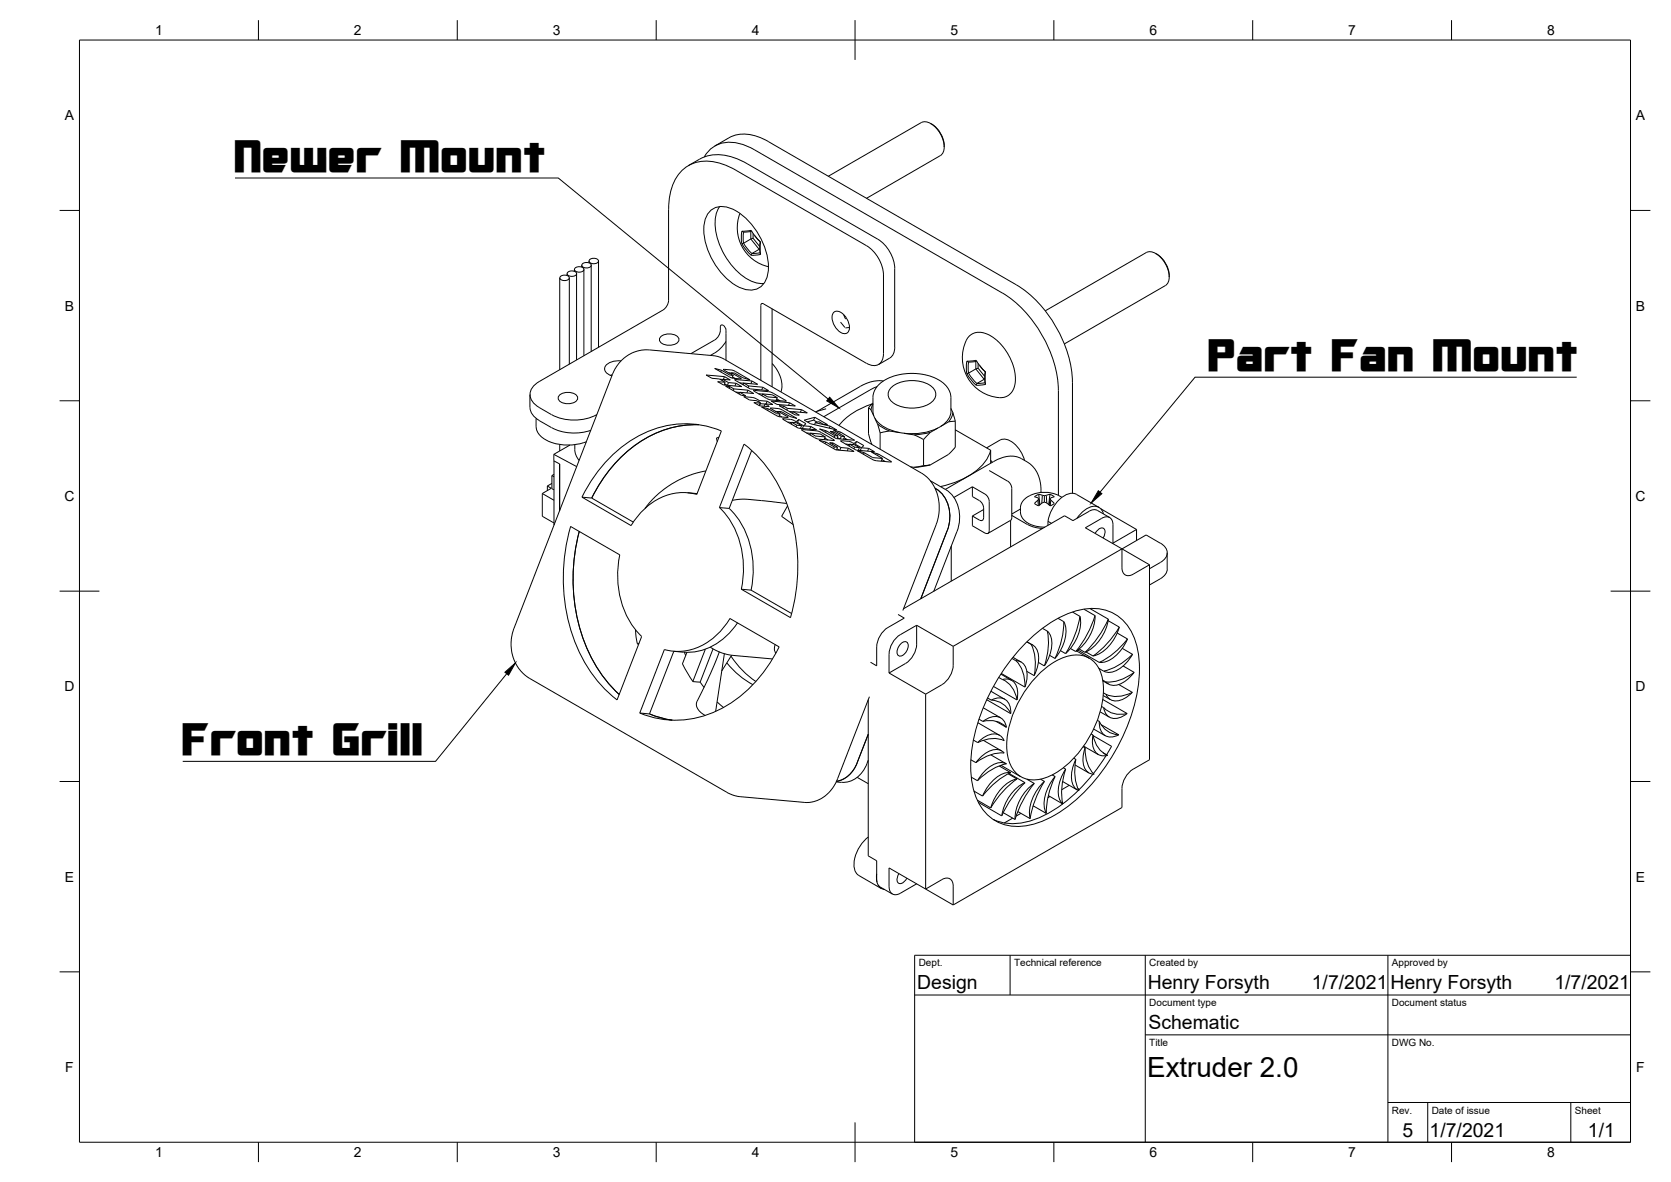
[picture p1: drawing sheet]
<svg xmlns="http://www.w3.org/2000/svg" width="420mm" height="297mm" viewBox="0 0 420 297" stroke-linecap="round" stroke-linejoin="round" font-family="sans-serif">
<!-- layer: Visible -->
<g fill="none" stroke="#000" stroke-width=".25">
<path d="M179.7 36.7a13.3 13.3 0 0 1 6.2-2.9 11.7 11.7 0 0 1 7.4 1.8l62.2 36a31.2 31.2 0 0 1 14.2 24.4v28M189.7 37.7l62.3 35.9M189.8 37.7a10.3 10.3 0 0 0-9.6-1.3 7.2 7.2 0 0 0-3.1 3M231.6 30.8l-23.3 13.5M231.6 30.8a3.2 3.2 0 0 1 3.7 1.3 6.5 6.5 0 0 1 1.9 6.2l-.8 .8-18.5 10.7M234 31.1l.3 .1M234.3 31.2a6.7 6.7 0 0 1 3.1 5.7M168.1 52.6v22.9l-.4 1.4-1 1M178.7 52.9a5.2 5.2 0 0 1 6.4 .1 17.6 17.6 0 0 1 8 15.3 4.6 4.6 0 0 1-6.9 4 17.3 17.3 0 0 1-9.2-15.8 5.6 5.6 0 0 1 1.7-3.6zM180.9 51.9a9.7 9.7 0 0 0-.3 8.7 16.7 16.7 0 0 0 9 10.3l2.5 .3M185.1 42.8l32.8 19a9.4 9.4 0 0 1 4.2 7.3v19.8M185.1 42.8a12.3 12.3 0 0 0-11.4-1.5 10.8 10.8 0 0 0-5.5 9.5l-.1 1.8"/>
<path d="M186 53.6a10.1 10.1 0 0 0 7.2 13.4M186.5 58.1l.5 .2M186.5 58.1l-.1 1.7 .1 1.4M186.5 58.1l2.4-.2 1 1.5 1.3 1.4-.1 1.7 .1 1.5M187 58.3a4.6 4.6 0 0 0 1.6 5 1.88 1.88 0 0 0 2 .3l.5-.1M187.9 41.2l32.8 18.9M187.9 41.2a12.6 12.6 0 0 0-11.1-1.7l-3.7 2.1M188.8 58.2v1.9M189 58.1l-2 .2M189.4 59.9l1.6 2M189.4 59.9l-.6 .2M189.4 58.7v1.2"/>
<path d="M189.7 59.2l1.4 1.5v2.8M140.7 69.8v23.1M140.8 69.6a1.47 1.47 0 0 1 2.4 .2 1.38 1.38 0 0 1-2.4 0zM142.6 68.8v.4M142.7 68.5a1.47 1.47 0 0 1 2.3 .3 1.38 1.38 0 0 1-2.4 0zM143.2 69.8v21.7M144.4 67.7v.5M144.5 67.4a1.47 1.47 0 0 1 2.3 .3 1.38 1.38 0 0 1-2.4 0zM145 68.8v21.7M146.3 66.7v.4M146.4 66.4a1.47 1.47 0 0 1 2.3 .3 1.38 1.38 0 0 1-2.4 0zM146.8 67.7v21.7"/>
<path d="M148.1 65.6v.5M148.2 65.3a1.47 1.47 0 0 1 2.3 .3 1.38 1.38 0 0 1-2.4 0zM148.7 66.7v21.6M150.5 65.6v21.7M166.7 77.9l-31.1 18a3.5 3.5 0 0 0-2 4.6l1.2 1.3 3.9 2.4M186.5 61.2l1.1 1.6 1.3 1.4M188.8 60.1l2.1 2.6M188.8 60.1l-2.3 1.1M190.9 62.7l-1.9 1-.1 .5M191 62.4l-.1 .3M191 62.6l-.1 .1M191.1 60.8h.1"/>
<path d="M191.1 63.5l.1 .5M191.2 63.9l-2.3 .3M192 76.4l25.9 14.9M192 76.3h-.5l-.2 .5v18.8M194.1 77.6v19.6M209.5 78.7a1.87 1.87 0 0 1 2.9 .6l.7 1.1a2.62 2.62 0 0 1-.1 3.3 2.62 2.62 0 0 1-3-1.5l-.3-.6a3.3 3.3 0 0 1-.2-2.9zM212.2 79.1l.4 1.1M212.3 79.3h-.1M220.7 60.1a9.4 9.4 0 0 1 4.3 7.4l-.2 20.9a2.46 2.46 0 0 1-1.1 1.6M252 73.6a31.2 31.2 0 0 1 14.1 24.5M262.8 78.1l25.4-14.6a3.2 3.2 0 0 1 3.7 1.2 6.5 6.5 0 0 1 1.8 6.2l-.7 .9-25.4 14.6M290.6 63.7l.3 .2"/>
<path d="M290.9 63.9a6.7 6.7 0 0 1 3.1 5.7M133.2 99.2l.1 3.2a3.9 3.9 0 0 0 2.3 3.3l3.1 1.8M140.7 99.3a3.3 3.3 0 0 1 4.5 .4 1.55 1.55 0 0 1-1.8 1.7 2.6 2.6 0 0 1-3.1-1.4zM154 94.2l-.5 .1M156.1 90.7a3.7 3.7 0 0 0-4.1 1.8 1.95 1.95 0 0 0 1.8 2M166.1 84.6a3.3 3.3 0 0 1 4.6 .4 1.55 1.55 0 0 1-1.8 1.7 2.6 2.6 0 0 1-3.1-1.4zM173.7 88.9l6-3.5a3.6 3.6 0 0 0 1.5-3.5l.1-.2a1.2 1.2 0 0 1 1.2 1.3v7.5M179.7 92.6l1.7 .4 2.2 1.3h.7l-2.4-1.5 2.4 .3 4.3 2.4-1.8-.6-2.1-1.1-.7-.1 2.4 1.5-2.5-.2zM181 95.3l.7 .1M181.4 93l-.2 .5M181.7 95.3l1.5 .8M181.7 95.3l-.1 .3"/>
<path d="M182.2 94.6l1.4 .9-1.9-.2M182.2 94.6l-.3 .7M182.2 94.6l-4.7-.4 1.5 .9 1.9 .1 1.4 .9M182.2 96.5l.6 .3M182.3 96.1l-1.9-.2 1.5 .8 4.6 .5-1.4-.9M182.3 96.1l-.2 .7M182.5 85.8a8.9 8.9 0 0 1-3.9 3.5M183.2 93.7l.7 .1M183.2 96.1l1.9 .2M183.2 96.1l-.3 .7M183.5 97.2l-1-.1 4 2.3 1 .1-1.5-.9M183.5 97.2l1 .5"/>
<path d="M183.5 97.2l-.1 .4M184 93.7l-.2 .4M184.2 94.7l.6 .4M184.3 94.3l-.2 .7M184.5 97.7l3.6 .4M184.5 97.7l-.1 .5M185 98.5l1 .1M185.1 96.3l-.3 .7M186 98.6l-.2 .4M186 96.2l1 .1-.1 .4M187.1 96.3h.1M187.1 96.3l1.2 .7"/>
<path d="M188.1 98.1l1.4 .8-3.5-.3M188.1 98.1l-.3 .6M188.3 97l3.5 .3M188.3 97l-.2 .4M189.1 95.7l-4.3-.3 3.8 2.3 4.7 .5-1.5-.9M189.1 95.7l1.4 .9-3.4-.3M189.1 95.7l-.3 .7M189.5 98.1l4.3 .4 3.9 2.3-4.2-.3zM190.7 98.9l1 .1M191.8 99l2.4 .2 1.2 .7-2.4-.2zM191.8 99l-.2 .4M191.8 97.3l-.3 .7"/>
<path d="M194.2 91.4a7.6 7.6 0 0 1 2.2 7.1M195.4 99.9l-.3 .7M211.3 80.9l1.1 1.4M213.6 82.3l-1 .1M220.5 97.2l-1.7 .8-11.7 6.7M222.1 95.7l-2.4 .1-2.3 .7-11.9 6.8M222.1 88.9a2.58 2.58 0 0 1-1.2 2.7 2.58 2.58 0 0 1-3-.3M223.7 90l-2.8 1.6M224.4 97.1a8.9 8.9 0 0 1 9.8 0 2.49 2.49 0 0 1 1.1 2.5 2.49 2.49 0 0 1-1.7 1.9 9.1 9.1 0 0 1-9.2-.4 2.36 2.36 0 0 1 0-4zM243.1 90.8l.4 .2v2.8M243.1 90.8l-.1 1.6 .1 1.5M243.1 93.9l1 1.5 1.4 1.4"/>
<path d="M243.5 93.8l-.4 .1M243.5 93.8l1 1.3 1.1 1.3M243.6 84.5a4.6 4.6 0 0 1 6.2 .4l1.7 1.4 1.9 2.5 1.1 2.4 .7 2.7a5.2 5.2 0 0 1-2.1 5.7l-.6 .2a9.9 9.9 0 0 1-9.2-4.9 9.9 9.9 0 0 1 .3-10.4zM245.4 92.7l2.1 2.6M245.4 90.9v1.8M245.4 92.7l-1.9 1.1M245.5 90.6l-2.4 .2M245.5 90.5l1 1.6 1.3 1.4M245.6 90.8l-2.1 .2M245.6 96.4l2.1-.2 .1 .4M245.6 96.4l-.2 .4M245.9 92.5l1.7 2.1"/>
<path d="M245.9 92.5l-.5 .2M245.9 91.4v1.1M246.3 91.9l.1 .1M246.4 92l1.4 1.5M247.5 95.3l-1.9 1.1M247.6 95.1l-.1 .2M247.6 95.3h-.1M247.7 93.4v2.8M247.8 93.5l-.1 1.6 .1 1.5M247.8 96.6l-2.3 .2M266.1 98.1v26.4M134.8 105.2v2"/>
<path d="M134.8 107.2a4.9 4.9 0 0 0 4 4 13.3 13.3 0 0 0 8.6-.2M138.7 104.2a12.5 12.5 0 0 0 11.3 0M138.7 107.5a12.6 12.6 0 0 0 9.9 .6M138.8 119.5l.5 .3M138.8 119.5v3.3l.5 .3M139.3 114.2v1.6l1.4 .8v11.7M139.3 114.2l5.7 3.1M139.3 115.8v16.2M139.3 119.2l-.5 .3M140.7 111.7v1.6M143.2 111.9h.1M143.3 111.9l-4 2.3"/>
<path d="M144.5 111.7l.1 2.2 1 1.8M150.1 104.2h-.1M152.8 115.6a26.1 26.1 0 0 1 24.8-8.5l3.8 1.2-6.2 16a14.1 14.1 0 0 0-14.7 5.2l-1.8 2.6-12.4-7.2a38.6 38.6 0 0 1 6.5-9.3zM175.7 106.7a27.3 27.3 0 0 0-21.5 10.2 38.7 38.7 0 0 0-5.4 8.3M177.5 118.3l-4.3 1.2-4.4 2.2-1.9 1.3-2.1 1.8-2.6 3M180.8 109.9l-.7 .2 .2 .9M187.1 111.6l-6.2 16M187.1 111.6a36.8 36.8 0 0 1 13.2 25.4 46.9 46.9 0 0 1-1.5 18.2l-12.4-7.1 2.4 .2M189 113.2l-5.7 14.6M190.9 100.7l-1.5-.8-2.4-.2a5.4 5.4 0 0 0 3.2 1l1 .5M190.9 100.7l2 .1M190.9 100.7l-.1 .3"/>
<path d="M191.2 101.3l-1.7-.1 1.5 .8 2.3 .2-.9-.7M191.2 101.3l-.3 .6M191.2 101.4l1.2 .1M191.2 101.2v.1M191.2 101.3l-.2 .7M191.5 102.3a5.7 5.7 0 0 1 3.8 1.7h.8l-2.4-1.4 2.5 .2 4.2 2.4-1.8-.5-2.1-1.3h-.7l2.3 1.5-2.5-.3zM192.4 101.5l-.3 .6M192.9 100.8l1.4 .9-1.9-.2M192.9 100.8l-.3 .7M193.2 102.7l-.2 .5M193.9 100.8l4.6 .4 1.5 .8-4.6-.4zM195 103.4l.7 .1"/>
<path d="M195.3 100.2l.9 .5M195.8 103.4l-.2 .3M196 104.4l.6 .4M196.1 104l-.2 .7M197 102l-1.1-.1 4 2.4h1.1l-1.6-.9-.1 .5M197 102l1 .6M197 102l-.2 .5M198 102.6l3.5 .3M198 102.6l-.2 .4M198.1 106.1l1 .2M198.5 101.2l-.2 .7M199.1 106.1l-.2 .5"/>
<path d="M199.2 106.1l1.1 .8M199.2 106.1l1.1 .1 1.2 .8M200.2 106l-1.1-.6-2.3-.1 3.9 2.3 4.6 .4-1.4-.8M200.2 106l-.1 .2M200.3 106.9l1.2 .1M200.3 106.9l-.1 .4M200.5 106.1l1.5 .9M200.5 106.1l-.1 .2M200.8 105.4l-.6 .6M200.8 105.4l-.3 .7M200.8 105.4l1.8 1.1-.6 .5M201.5 102.9l1.5 .9-4.5-.4"/>
<path d="M201.5 102.9l-.2 .7M201.5 108l4.3 .4 4 2.2-4.5-.4zM201.5 107l-.2 .7M202 107l1.9 .2M202 107l-.2 .7M202.8 108.8l1 .1M203.8 108.9l2.4 .2 1.3 .7-2.5-.2zM203.8 108.9l-.1 .4M203.9 107.2l-.3 .7M204.6 105.6l.9 .5M204.6 105.6l-1.6 .4M204.9 104.9l-2.7 .7 1.6 .9 6.6 1.5-1.7-.9"/>
<path d="M204.9 104.9l3.2 1.8-1.1-.1-1.1-.6-.9 .2M204.9 104.9l-.3 .7M205 106.2l3.7 .9M205 106.2l-.2 .5M207.4 110.1l.8 .5M207.5 109.8l-.3 .7M207.6 111.1l2.2 1.2M207.6 111.1l-.1 .4M207.6 111.1l-1.7-.5 4.3 2.5 4.6 .4-1.5-.9M207.7 102.7l-2.7 .8M207.7 108.3l-1.6-.5 4.2 2.4 4.6 .4-3.6-2.1M207.7 108.3l2.2 1.2"/>
<path d="M207.7 108.3l-.1 .4M208.7 107.1l-.2 .5M209.4 111.3l2 1.2M209.4 111.3l-.1 .3M209.4 111.3l-.8-.1 2 1.2M209.5 108.5l2 1.1M209.5 108.5l-.8-.1 2 1.2M209.5 108.5l-.1 .3M209.8 112.3l.8 .1M209.8 112.3l-.2 .4M209.9 109.5l.8 .1M209.9 109.5l-.2 .4"/>
<path d="M210.4 112.8l.7 .3M210.5 109.9l.7 .4M210.6 112.4l-.3 .7M210.7 109.6l-.3 .6M211.3 108.5l-1.7-.4 2.8 1.6M211.3 108.5l-.2 .5M211.4 112.5l1.9 .1M211.4 112.5l-.2 .6M211.5 109.6l.9 .1M211.5 109.6l-.2 .7M212.2 110l.8 .5M212.4 109.7l-.3 .7"/>
<path d="M212.6 111.6l1 .2M213.3 112.6l-.3 .7M213.7 111.6l-.2 .5M214.7 111.5l-1.2-.6-2.1-.1 3.9 2.3 4.6 .4-1.5-.8M214.7 111.5l-.1 .2M214.9 112.4l-1.2-.8a3.9 3.9 0 0 1 2.4 .9M214.9 112.4l1.2 .1M214.9 112.4l-.2 .4M215.1 111.7l-.2 .1M215.1 111.7l1.5 .8M215.4 110.9l-.7 .6M215.4 110.9l-.3 .8"/>
<path d="M215.4 110.9l1.8 1.1-.6 .5M216.1 112.5l-.3 .7M216.6 112.5l1.8 .2M216.6 112.5l-.3 .7M217.3 113.8l2.1 1.2 2.4 .2M217.3 113.8l-1.7-.5 4.3 2.4 4.2 .4-3.3-2M217.3 113.8l-.2 .4M218.4 102.5l.6 .5M218.4 102.5v6.5l.8 2.7M218.4 112.7l-.2 .7M219 103l.7 1.5M219.2 101.5a17 17 0 0 0-8.2 5.4"/>
<path d="M219.5 101.3l-1.1 1.2M219.5 101.5l-.5 1.5M220 105.1l.7 1.7 .6 2M220.7 106.6l1.3 .9 1.7 .8M220.8 114.1l-1.7-.5 2.7 1.6M220.8 114.1l-.1 .4M221.3 108.8v4.1M221.7 115.5l.9 .5M221.8 115.2l-.2 .7M223.6 108.3l-2.3 .5M223.6 108.3l2.7 .4M227.3 108.9l2.6 .4 2.3 1.2"/>
<path d="M229 117.3l.9 .1M232.2 117l-2.3 .4M232.2 110.5v6.5M234 108.6l-2.3 .5-1.8 .2M234 116.8l-2.3 .5-1.8 .1M235.8 107.6l-1.9 1.1-1.7 1.8M236.6 107.1l-.7 .4M236.6 107.1l1.2-.9a4 4 0 0 0 1.3-2.9v-3.4a6.3 6.3 0 0 0-5-5.3l-2.7-.6-1.7-.2-2.5 .2-3.4 .8-1.4 .8-1.2 .9a4.7 4.7 0 0 0-1.7 3.4v3.4a4.8 4.8 0 0 0 3.2 4.2 15.4 15.4 0 0 0 13.2 0M239.1 102.6l.5 1.1M239.6 103.7l.6 2.2M239.6 103.7l-.2 .9-.9 1.4M240.2 105.9v6.5l-1.7 1.8-4.6 2.6-1.7 .2"/>
<path d="M240.2 105.9l-1.7 .1-1.9 1.1M240.2 108l8.9 5.1M248.7 118.2l4.7 2.7 .8 1 .2 .8v7.4M249.1 113.1v3.3M249.1 115.7l.4 .5M249.1 113.1a12.8 12.8 0 0 1-8.3 7.8l-4.3 1.4M251.5 110.6l-3.4 2M251.5 110.6a3.9 3.9 0 0 1 4.4 1.8l1.2 1.9 .5 1.4M136.4 124l2.9 1.7M136.4 124v5.7l2.9 1.7M137.6 122.1l1 .6-2.2 1.3M137.6 122.1v1.2"/>
<path d="M138.8 121.5l-1.2 .6M143.5 132.3l12.3 7.1a22.4 22.4 0 0 0 5.5 20.5M143.5 132.3a44.4 44.4 0 0 0 4.8 36.3 30.8 30.8 0 0 0 6.9 7.3l6.1-15.9M145.7 133.5a43.6 43.6 0 0 0 6.1 36.7l3.9 4.3M146.3 124.9l2.5 .3M148.8 125.2l10.5 6M172.9 123.8l2.4 .2M180.9 127.6l2.4 .2M180.9 127.5a22.1 22.1 0 0 1 5.5 20.6M183.4 127.8a22.1 22.1 0 0 1 5.5 20.5M184.1 125.8l2-.3h1.7l10 1M196.6 129.7l2.8 2.1"/>
<path d="M198 127.1l-1.5 2.7M233.9 120.8l3.9 2.2a8.6 8.6 0 0 1 2.8 10.6l-5.8 15M235.1 122.7a8.6 8.6 0 0 1 3.1 10.7M237.7 123l12.2-7a7 7 0 0 1 8.8 .4h.1a8.2 8.2 0 0 1 2.9 7.4M238.1 133.4l-6.6 17.1M239.2 137.2v8.9M244.5 122.3l3.5 2.1 .5 .8 .2 .8M244.5 122.3v2.5l1.8 1M244.5 122.3l-4.7 2.7M244.5 129.7l1.8 1M246.3 125.8l.6 .6 .4 1.2M247.3 130.1v.3l-.4 .4-.6-.1"/>
<path d="M247.3 128l-2.8 1.7M247.3 127.6v2.5M248.7 126v7.3l-.2 .6-.5 .2-.3-.2-3.2-1.8v-2.4M254.1 130.8l-5.7 3.2M254.1 130.8v6.6M254.4 129.5l4.5 2.6 1.8 .5 1.4 .2M254.4 130.1l-.3 .7M256.6 127.9l-2.2 1.3M259 124.6l-1.4 .8-.8 1.1-.2 .8v1.4l.3 1.1 1 1.2 1.3 .9 1.4 .4 2.1 .2M259 124.5a8 8 0 0 1 8 .5M261 125.7l.1 1.4M261.2 124.3l.3 2.5"/>
<path d="M261.2 125.4l.2 1.5M262.1 124.5l-.3-.1a1.58 1.58 0 0 0-1.7 .5l.9 .2 .2 .3-1.1 1.1M262.1 126.3l-.9 .8-1.1-.6M262.6 124.5h.5l.1 1.9M262.6 126.2l.5 .1M262.6 124.6v1.6M262.6 126.2l-.5 .1M262.6 124.5h-.5l-.1 1.9M263.1 126.3l.9 .8 1.1-.6M263.1 124.5l.3-.1a1.58 1.58 0 0 1 1.7 .5l-.9 .2-.2 .3 1.1 1.1M263.5 131v1M263.5 131l.9 .5"/>
<path d="M264 125.4l-.2 1.5M264 124.3l-.3 2.5M264.2 125.7l-.1 1.4M270.7 124.3l5.6 3.2M270.7 124.2a4.2 4.2 0 0 0-4.8 1.9l-1 1.2-.8 1.5-.6 2.2M273.9 128.5l-4.1 2.3-2.1-1.2-40.5 23.4M273.9 128.5l.9-.4h.8l3.4 2M275.4 134l.8-.9a.96 .96 0 0 1 1.2-.3 .96 .96 0 0 1 .4 1.2l-.4 1.2M276.8 127.9l9 5.2M277.5 129.1a2.41 2.41 0 0 0-3.9-1.4l-1.8 1.3-1 1.2M279.8 136.6v-4.7a1.74 1.74 0 0 0-.8-1.8 1.74 1.74 0 0 0-2 .2l-4.1 2.3 9.2 5.3M282.1 138l6.1-3.6 3.5 2.1a2.58 2.58 0 0 1 1.8 2.4 2.58 2.58 0 0 1-1.8 2.5l-2.7 1.5"/>
<path d="M282.1 137.9l6.9 4M282.1 137.9l-42.4 24.5M282.1 137.9v4.8M285.8 133.1l-6 3.4M285.8 133.1v2.7M293.5 138.9v4.1a3 3 0 0 1-1.8 2.4l-2.7 1.6M159.8 158.3l.1 1.8 .4 1.8 .4-.2M183.5 155.4l12.4 7.2a32.5 32.5 0 0 1-20 17.6 23.4 23.4 0 0 1-15-1M183.6 155.4a15.3 15.3 0 0 1-15.2 8.1l-1.4-.3-6.1 16M185.5 156.5a15.3 15.3 0 0 1-16.2 7.2M188.8 148.3l10.3 5.9M223.3 157.7a6.2 6.2 0 0 0-2.9 4.9"/>
<path d="M225.8 154.4l1.6 .9-4.1 2.4M227 153.4l8.8-22.8 .4-2.4-.1-1.8-.5-2.5-1-2.1a8.1 8.1 0 0 0-2.9-2.9l-50.2-29-2.3-.5-15.9-1.5-2 .1-2.3 .7-2.6 1.8-1.4 1.6-.9 1.7-24.9 64.3-.6 2.1-.1 2.1 .3 1.9 .7 2.1a9.3 9.3 0 0 0 3.7 4.2l49.6 28.6a8.1 8.1 0 0 0 3.5 1.1l16.6 1.5 2.5-.5 1.9-1 1.7-1.7 1.3-2.2 8.3-21.2M230.5 157.1l-4.1 2.4a6.2 6.2 0 0 0-2.8 4.9l-.1 4.7M230.5 157.1v4.8a6.2 6.2 0 0 1-2.8 4.9M230.5 157.1l9.2 5.3M262.1 157.9l1.2 .7M263.3 158.6a5.2 5.2 0 0 1 .8 5.7l-1.5 3a16.8 16.8 0 0 0 .7-8.7zM266 155.4l1.5 .8M267.5 156.2a8 8 0 0 1-.9 7.4l-1.3 1.9M267.5 156.2a21.5 21.5 0 0 1-2.2 9.3M269.7 153.8l1.8 1.1M271.5 154.9a10.6 10.6 0 0 1-3.6 9.3 25.2 25.2 0 0 0 3.6-9.3z"/>
<path d="M272.6 153.1l2.7 1.6a26.8 26.8 0 0 1-4.8 9l-1.3-.7M274.1 152.9l4.6 2.7a26.3 26.3 0 0 1-5.9 8.3M275.3 154.7a11.3 11.3 0 0 1-4.8 9M278.6 156l2.8 1.6M278.7 155.6a11.1 11.1 0 0 1-5.9 8.3M280.9 159.1l2.6 1.5M281.4 157.6a23.6 23.6 0 0 1-6.6 7.3l-1.8-1.1M281.4 157.6a10 10 0 0 1-6.6 7.2M282.1 142.7a1.74 1.74 0 0 0 .8 1.8 1.74 1.74 0 0 0 2-.2M289 141.9v49l-4.1 2.4a6.2 6.2 0 0 0-2.8 4.9v4.7l-42.4 24.5M289 141.9l-4.1 2.4M160.9 179.2l2.4 .2"/>
<path d="M163.3 179.4l2.8 1 2.9 .6M169.4 163.7l-6.1 15.7M171.6 166.9l2.6 4.4M172.1 163.9l.3 .9M172.7 163.9l-1.1 3M176.1 171.4l.9 1.4M177.4 163.1l-3.2 8.2 1.8 .1M178.6 162.6l2.3 1.3 2.5 .7 10.8 1M179.3 163.1l-3.3 8.3M180.3 176.4l1.6 1.4M180.8 163.8l.1 .1M180.9 163.8a123.1 123.1 0 0 1-5.7 12.8 3.2 3.2 0 0 0 2.1 3.2"/>
<path d="M182.1 164.3l-2.2 14.5M182.8 166.6a21.3 21.3 0 0 0 6.5 5.5M183.8 164.9a22.6 22.6 0 0 0 6.2 6.4M184 164.7l-2.5 3.9M194.9 162l-.2 1.2 .4 1M218.3 175.8v39.3l2.1 1.2v4.8M220.4 162.6v4.7l-1.5-.9M223.5 169.1l9.2 5.3M226.6 161.7a1 1 0 0 1 1.4-.4 1 1 0 0 1 .3 1.4l-.3 .9a1.63 1.63 0 0 1-2.2 1.1 2.4 2.4 0 0 1 .8-3zM227.6 166.8l-4.1 2.3M232.7 174.4v49l4.1-2.3M239.7 162.4v4.8a6.2 6.2 0 0 1-2.8 4.8l-4.2 2.4"/>
<path d="M247.2 177.9l4.4 2.5M248.1 175.8l6 3.5M248.3 175.4l.9 .5M249.1 173.7l3.5 2M249.3 175.9a5.6 5.6 0 0 1 4.8 3.4M249.3 175.9a3 3 0 0 1 3.2-.3 3 3 0 0 1 1.6 2.8l.1 .9M249.8 172.5l5.9 3.4M251.1 170.3l1 .5a2.94 2.94 0 0 1 3.8 3.1l-.2 2M251.7 169.4l2.7 1.6M251.8 169.2l5.9 3.5M252.1 170.8a6.5 6.5 0 0 1 3.6 5.1M254.5 165.5l.9 .5"/>
<path d="M254.7 165.2l2.1 1.2M255.4 166a3 3 0 0 1 2.9 3.6l-.6 3.1a9 9 0 0 0-2.3-6.7zM257.4 162.1a29.6 29.6 0 0 1 14.9-9 11 11 0 0 1 13 7.5 28.6 28.6 0 0 1-.3 17.4 48.5 48.5 0 0 1-18 25.8 18.6 18.6 0 0 1-13.4 3.7 11.3 11.3 0 0 1-8.8-9.2 34.6 34.6 0 0 1 3-21.8 50.8 50.8 0 0 1 9.6-14.4zM258.2 168.7l1.8 1.1M258.2 161.3l1 .6M258.2 161.3l1.5 .8M259.3 161.9a3.5 3.5 0 0 1 1.9 3.8 10.6 10.6 0 0 1-1.1 4.1 12.7 12.7 0 0 0-.8-7.9zM260.6 170.1a15.7 15.7 0 0 1 9.7-5.5 6.5 6.5 0 0 1 6.9 5.8 22.9 22.9 0 0 1-4.2 16.3 20.1 20.1 0 0 1-11.5 9.1 6.5 6.5 0 0 1-8.1-5.6 22.9 22.9 0 0 1 4.1-16.3zM261.1 166.5l1.5 .9M263.9 164.7l1.4 .8M266.6 163.5l1.3 .8M270.7 163.6l3.2 1.8"/>
<path d="M271 163.4l5.4 3.1M271.4 163.1l1.4 .8M276.3 167.9l1.2 .8M276.4 166.5a19.5 19.5 0 0 0 7.1-5.9 10 10 0 0 1-5.6 5.7zM276.6 178.9l2.3 1.3M276.9 177.5l.6 .3M277.2 170.9l.9 .5a3.1 3.1 0 0 0 4 .3 9.8 9.8 0 0 0 3.1-2.7 10.9 10.9 0 0 1-7.1 2.4M277.3 175.8l6.1 3.5M277.3 171.1l1.4 .8M277.4 174.8l1.8 1M281.3 172l3.4 2M282.2 162.9l2.6 1.5a8.1 8.1 0 0 1-5.9 4.6l-1.4-.4a14.6 14.6 0 0 0 7.3-4.2"/>
<path d="M282.4 167.4l2.8 1.6M283.4 179.3a5.9 5.9 0 0 1-5.9-1.5 2.89 2.89 0 0 0 4.3 2.5l1.6-1M284.7 174a7.8 7.8 0 0 1-6.6 .5M284.7 174a5.3 5.3 0 0 1-5.2 1.9l-1.1-.8-.3-.7-.7-.3M210.2 196.5l1.4 .1M215.5 195.4l2.8 1.5M218.3 184.5l-2.8 7.2a7.1 7.1 0 0 1-5.2 4.6M218.3 191a7 7 0 0 1-6.7 5.6M244.1 190.9l1.3 .8M244.2 195.3l1.6 .9M244.8 186l1 .6M244.9 198.8l2.2 1.3"/>
<path d="M245.8 186.6a5.3 5.3 0 0 1 5.3-2l1 .9 .4 .6a7.5 7.5 0 0 0-6.7 .5zM245.9 181.6l5.4 3.2M246.1 190.8a5.7 5.7 0 0 1 5.3-2.3l1.1 .7a10.4 10.4 0 0 0-7.1 2.4zM246.1 180.7l1 .6M247.2 181.3a3.9 3.9 0 0 1 4.9-.5l.7 1.2 .3 .8M247.2 181.3a5.9 5.9 0 0 1 5.9 1.5M247.2 186l4.6 2.7M249.1 189.7l3.9 2.3a4.2 4.2 0 0 0-4.4 .9 11.2 11.2 0 0 0-2.8 3.3M249.5 196.3a5.8 5.8 0 0 1 4.7-2.2 19.5 19.5 0 0 0-7.1 5.9 12.2 12.2 0 0 1 2.4-3.7zM250.4 181.3l2.6 1.5M251.2 192.5l2.9 1.7M251.7 192.3l5 2.9"/>
<path d="M253.1 191.9a14.6 14.6 0 0 0-7.3 4.3M253.5 194.5l2.2 1.3M253.7 194.4l4 2.3M255.3 198.3l1.6-1.2 .8-.4a26.3 26.3 0 0 0-5.8 8.3 11.8 11.8 0 0 1 3.4-6.7zM255.7 195.7a10 10 0 0 0-6.6 7.3M255.7 195.7a23.6 23.6 0 0 0-6.6 7.3M258.2 195.8l1.9 1.1M260.1 196.9a11.3 11.3 0 0 0-4.9 9M260.1 196.9a26.8 26.8 0 0 0-4.9 9M261.6 195.8l1 .6M262.6 196.4a10.6 10.6 0 0 0-3.6 9.3M262.6 196.4a25.1 25.1 0 0 0-3.6 9.3"/>
<path d="M263.6 199.9l3.6 2.1M264.6 194.7l.7 .4M265.3 195.1a21.5 21.5 0 0 0-2.2 9.3M265.3 195.1a10.1 10.1 0 0 0-2.5 8.6l.3 .7M267.2 196.4l3.7 2.1M267.4 192.9l.5 .4M268 193.3a16.9 16.9 0 0 0-.8 8.7M268 193.3a9 9 0 0 0-1.6 7.6l.8 1.1M268.9 197.3l-1.9 1.2M270 190.5l.5 .3a12.7 12.7 0 0 0 .8 7.9 3.6 3.6 0 0 1-1.9-3.8 10.3 10.3 0 0 1 1.1-4.1M270.3 192.2l3.5 2.1M271 198.2l.4 .2"/>
<path d="M271.1 198.6l-3.9 3.4M272.3 187.6l.5 .3M272.5 187.5l3.7 2.1M272.8 187.9a9 9 0 0 0 2.3 6.7M272.8 187.9a6.1 6.1 0 0 0 .5 5.9l1.1 .7 .7 .1M274.3 184.4l.5 .3M274.8 194.6l-3.6 3.9M274.8 184.7a4.4 4.4 0 0 0 1.6 5l1.3 .3 .8-.2M274.8 184.7a6.5 6.5 0 0 0 3.7 5.1l-1.2-.6M274.9 184.9l4.6 2.6-1.3 2.2M275 183.2l2.9 1.7M275.9 181l.5 .3"/>
<path d="M276.4 181.3a3.3 3.3 0 0 0 2.6 3.9l1.5-.2 .8-.3M276.4 181.3a5.6 5.6 0 0 0 4.9 3.4M276.9 182.1l4.4 2.6M278.1 189.9l-3.2 4.5M218.3 210.3a8.8 8.8 0 0 0-3.4 8.4l.6 1 .5 .3M220.4 219.6l.1 2.1M226 219.5l-.4 1.2a.96 .96 0 0 0 .4 1.3 .96 .96 0 0 0 1.2-.3l.8-1M245.7 201.1l3.4 1.9M246 201.6l5.9 3.4M252.2 204.2l3 1.7M254.6 205.6l-2.1 1.2M255.9 203.9l3.1 1.8"/>
<path d="M256.7 204.4l-1.2 .7M259.8 202.5l3.3 1.9M259.9 202.6l-.2 .1M264 200.2l-.5 .3M267.2 202a20.6 20.6 0 0 1-14.2 4.9l-3.3-1M215.9 220l5.7 3.3M220.4 221l.2 1 .7 .9M220.8 222.4l.8 .9 .8 .2M221.3 222.9l3.1 1.8M226.4 224.5a1.74 1.74 0 0 1-2 .2 1.74 1.74 0 0 1-.8-1.9l-.1-4.7 16.2 9.3M230.5 222.1l-4.1 2.4M236.8 221a1.74 1.74 0 0 1 2-.2 1.74 1.74 0 0 1 .9 1.9v4.7"/>
</g>
<!-- layer: Border -->
<g fill="none" stroke="#000" stroke-width=".25">
<path d="M20 10.1h390v276.9h-390zM65 5.1v5M115 5.1v5M165 5.1v5M215 5.1v10M265 5.1v5M315 5.1v5M365 5.1v5M15 52.9h5M410 52.9h5M15 100.7h5M410 100.7h5"/>
<path d="M15 148.6h10M405 148.6h10M15 196.4h5M410 196.4h5M15 244.2h5M410 244.2h5M65 287v5M115 287v5M165 287v5M215 282.1v9.9M265 287v5M315 287v5"/>
<path d="M365 287v5"/>
</g>
<!-- layer: TitleBlock -->
<path d="M230 240.1h180v46.9h-180zM230 250h180M254 240.1v9.9M288 240.1v46.9M349 240.1v46.9M288 260.1h122M349 277.1h61M359 277.1v9.9M395 277.1v9.9" fill="none" stroke="#000" stroke-width=".25"/>
<!-- layer: Annotations -->
<path d="M208.6 99.8l2.3 2.7-3-1.8zM276.2 123.3l.9 .8-2.7 2.3zM127 168.9l2.6-2.3-1.7 3.1z" fill="#000" stroke="#000" stroke-width=".25"/>
<path d="M59.1 44.7h81.3l67.8 55.6M396.5 94.8h-96l-23.9 28.9M127.4 169.3l-17.9 22h-63.5" fill="none" stroke="#000" stroke-width=".25"/>
<g font-size="11.3">
<text x="58.7" y="43.1">Newer Mount</text>
<text x="303.6" y="93.2">Part Fan Mount</text>
<text x="45.5" y="189.7">Front Grill</text>
</g>
<text font-size="7" x="288.4" y="270.6">Extruder 2.0</text>
<g font-size="4.9">
<text x="230.6" y="248.5">Design</text>
<text x="288.6" y="248.5">Henry Forsyth</text>
<text x="329.8" y="248.6">1/7/2021</text>
<text x="349.6" y="248.5">Henry Forsyth</text>
<text x="390.8" y="248.6">1/7/2021</text>
<text x="288.8" y="258.6">Schematic</text>
<text x="352.6" y="285.7">5</text>
<text x="359.5" y="285.6">1/7/2021</text>
<text x="399.3" y="285.8">1/1</text>
</g>
<g font-size="3.5">
<text x="39" y="8.8">1</text>
<text x="89" y="8.8">2</text>
<text x="139" y="8.8">3</text>
<text x="189" y="8.8">4</text>
<text x="239" y="8.8">5</text>
<text x="289" y="8.8">6</text>
<text x="339" y="8.8">7</text>
<text x="389" y="8.8">8</text>
<text x="16.3" y="30.2">A</text>
<text x="411.3" y="30.2">A</text>
<text x="16.3" y="78">B</text>
<text x="411.3" y="78">B</text>
<text x="16.2" y="125.9">C</text>
<text x="411.2" y="125.9">C</text>
<text x="16.2" y="173.7">D</text>
<text x="411.2" y="173.7">D</text>
<text x="16.3" y="221.6">E</text>
<text x="411.3" y="221.6">E</text>
<text x="16.4" y="269.4">F</text>
<text x="411.4" y="269.4">F</text>
<text x="39" y="290.8">1</text>
<text x="89" y="290.8">2</text>
<text x="139" y="290.8">3</text>
<text x="189" y="290.8">4</text>
<text x="239" y="290.8">5</text>
<text x="289" y="290.8">6</text>
<text x="339" y="290.8">7</text>
<text x="389" y="290.8">8</text>
</g>
<g font-size="2.5">
<text x="231" y="242.9">Dept.</text>
<text x="255" y="242.9">Technical reference</text>
<text x="289" y="242.9">Created by</text>
<text x="350" y="242.9">Approved by</text>
<text x="289" y="252.8">Document type</text>
<text x="350" y="252.8">Document status</text>
<text x="289" y="262.9">Title</text>
<text x="350" y="262.9">DWG No.</text>
<text x="350" y="279.9">Rev.</text>
<text x="360" y="279.9">Date of issue</text>
<text x="396" y="279.9">Sheet</text>
</g>
</svg>
